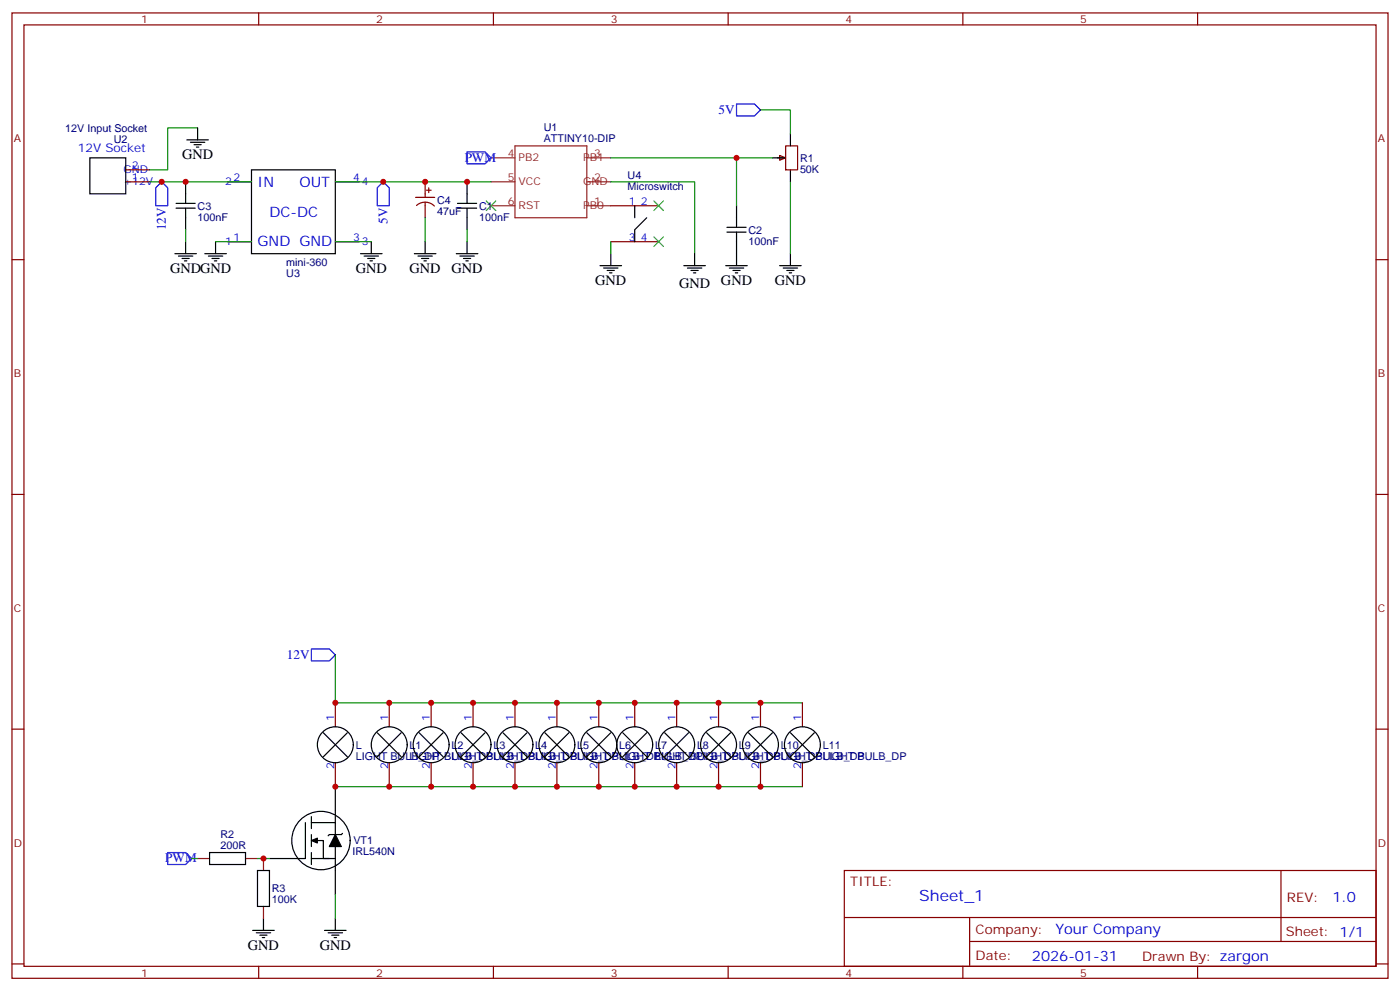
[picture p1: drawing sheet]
<svg xmlns="http://www.w3.org/2000/svg" width="412mm" height="292mm" viewBox="0 0 412 292" stroke-linecap="round" stroke-linejoin="round" font-family="sans-serif">
<g fill="none" stroke="#870000" stroke-width=".35">
<path d="M3.5 3.8h405.4v284.3h-405.4zM7.1 7.3h398.2v277.3h-398.2zM76.2 3.8v3.5M145.3 3.8v3.5M214.5 3.8v3.5M283.6 3.8v3.5M352.8 3.8v3.5M37 53.6h7.1M37 50h7.1M67 53.6h7.1M98.8 53.6h7M3.5 76.5h3.6"/>
<path d="M67 71.2h7.1M98.8 71.2h7M405.3 76.5h3.6M3.5 145.6h3.6M405.3 145.6h3.6M3.5 214.8h3.6M405.3 214.8h3.6M248.7 256.4h156.6v28.2h-156.6zM377.3 256.4v20.9M248.7 270.2h156.5M285.6 277.3h119.6M285.6 270.2v14.2"/>
<path d="M3.5 283.9h3.6M76.2 284.6v3.5M145.3 284.6v3.5M214.5 284.6v3.5M283.6 284.6v3.5M352.8 284.6v3.5M405.3 283.9h3.6"/>
</g>
<path d="M144.6 53.6h7.1M144.6 46.5h7.1M151.7 43h21.2v21.1h-21.2zM172.9 53.6h7M172.9 46.5h7M144.6 60.6h7.1M172.9 60.6h7" fill="none" stroke="#8c2424" stroke-width=".35"/>
<path d="M26.5 46.5h10.5v10.6h-10.5zM74.1 50h24.7v24.7h-24.7z" fill="none" stroke="#000" stroke-width=".35"/>
<path d="M229.7 45.8l1.7 .7-1.7 .7z" fill="#f0f0f0" stroke="#870000" stroke-width=".35"/>
<g fill="none" stroke="#870000" stroke-width=".35">
<path d="M122.4 58.1h5.7M125.2 53.6v4.5M125.2 59.5v4.6M125.6 56h1.4M126.3 55.3v1.4M229 46.5h1.7M231.4 43h3.5v7h-3.5zM122.7 60.5a3.8 3.8 0 0 1 5.2 .2M179.9 60.6h14.1M179.9 71.2h14.1M98.8 207v7.1M114.7 207v7.1"/>
<path d="M127 207v7.1M139.3 207v7.1M151.7 207v7.1M164 207v7.1M176.4 207v7.1M187 207v7.1M199.3 207v7.1M211.7 207v7.1M224 207v7.1M236.4 207v7.1M98.8 224.6v7.1M114.7 224.6v7.1"/>
<path d="M127 224.6v7.1M139.3 224.6v7.1M151.7 224.6v7.1M164 224.6v7.1M176.4 224.6v7.1M187 224.6v7.1M199.3 224.6v7.1M211.7 224.6v7.1M224 224.6v7.1M236.4 224.6v7.1"/>
</g>
<g fill="none" stroke="#000" stroke-width=".35">
<path d="M58.2 37.7v3.5M232.8 39.4v3.6M51.9 59.9h5.6M54.7 53.6v6.3M55 41.2h6.4M56.1 41.9h4.2M57.1 42.6h2.2M57.9 43.3h.7M134.8 59.9h5.6M137.6 53.6v6.3M227.5 46.5h3.6M232.8 50v3.6"/>
<path d="M51.5 74.7h6.4M51.9 61.3h5.6M52.6 75.4h4.2M53.6 76.1h2.1M54.3 76.8h.7M54.7 61.3v6.4M54.7 71.2v3.5M60.3 74.7h6.4M61.4 75.4h4.2M62.4 76.1h2.2M63.1 76.8h.8M63.5 71.2v3.5"/>
<path d="M106.2 74.7h6.3M107.2 75.4h4.3M108.3 76.1h2.1M109 76.8h.7M109.4 71.2v3.5M122.1 74.7h6.3M123.1 75.4h4.3M124.2 76.1h2.1M124.9 76.8h.7M125.2 71.2v3.5M134.4 74.7h6.4M134.8 61.3h5.6"/>
<path d="M135.5 75.4h4.2M136.5 76.1h2.1M137.2 76.8h.7M137.6 61.3v6.4M137.6 71.2v3.5M176.7 78.2h6.4M177.8 79h4.2M178.9 79.7h2.1M179.9 74.7v3.5M187 60.6v3.5M190.5 64.1l-3.5 3.6v3.5M201.4 78.2h6.4"/>
<path d="M202.5 79h4.2M203.6 79.7h2.1M204.6 74.7v3.5M213.8 78.2h6.3M214.1 68.4h5.7M214.1 67h5.7M214.8 79h4.3M215.9 79.7h2.1M217 60.6v6.4M217 68.4v9.8M229.7 78.2h6.3M230.7 79h4.2"/>
<path d="M231.8 79.7h2.1M232.8 74.7v3.5M179.6 80.4h.7M204.3 80.4h.7M216.6 80.4h.7M232.5 80.4h.7M95.2 215.8l7.1 7.1M102.3 215.8l-7.1 7.1M111.1 215.8l7.1 7.1M118.2 215.8l-7.1 7.1M123.5 215.8l7 7.1M130.5 215.8l-7 7.1"/>
<path d="M135.8 215.8l7.1 7.1M142.9 215.8l-7.1 7.1M148.2 215.8l7 7.1M155.2 215.8l-7 7.1M160.5 215.8l7.1 7.1M167.6 215.8l-7.1 7.1M172.9 215.8l7 7.1M179.9 215.8l-7 7.1M183.4 215.8l7.1 7.1M190.5 215.8l-7.1 7.1M195.8 215.8l7 7.1M202.8 215.8l-7 7.1"/>
<path d="M208.1 215.8l7.1 7.1M215.2 215.8l-7.1 7.1M220.5 215.8l7 7.1M227.5 215.8l-7 7.1M232.8 215.8l7.1 7.1M239.9 215.8l-7.1 7.1M98.8 231.7v10.6M61.7 251.1h10.6v3.5h-10.6zM75.8 256.4h3.6v10.6h-3.6zM90 242.3v10.6h-10.6M91.7 242.3h7.1v3.5M91.7 240.5v3.6"/>
<path d="M91.7 245.8v3.5M91.7 251.1v3.5M91.7 252.9h7.1M93.5 247.6h1.7v5.3h1.8M98.8 249.3v14.2M100.9 245.5l-.4 .3h-3.5l-.3 .4M74.4 274h6.4M75.5 274.7h4.2M76.6 275.4h2.1M77.3 276.2h.7M77.6 270.5v3.5M95.6 274h6.4"/>
<path d="M96.7 274.7h4.2M97.7 275.4h2.1M98.4 276.2h.7M98.8 270.5v3.5"/>
<circle cx="98.8" cy="219.4" r="5.3"/>
<circle cx="114.7" cy="219.4" r="5.3"/>
<circle cx="127" cy="219.4" r="5.3"/>
<circle cx="139.3" cy="219.4" r="5.3"/>
<circle cx="151.7" cy="219.4" r="5.3"/>
<circle cx="164" cy="219.4" r="5.3"/>
<circle cx="176.4" cy="219.4" r="5.3"/>
<circle cx="187" cy="219.4" r="5.3"/>
<circle cx="199.3" cy="219.4" r="5.3"/>
<circle cx="211.7" cy="219.4" r="5.3"/>
<circle cx="224" cy="219.4" r="5.3"/>
<circle cx="236.4" cy="219.4" r="5.3"/>
<circle cx="94.5" cy="247.6" r="8.6"/>
</g>
<path d="M91.7 247.6l1.8-.7v1.4zM98.8 245.8l1.7 3.5h-3.5z" fill="#000" stroke="#000" stroke-width=".35"/>
<g fill="none" stroke="#008700" stroke-width=".35">
<path d="M58.2 37.7h-8.8v12.3h-5.3M224 32.4h8.8v7M44.1 53.6h30M98.8 53.6h45.8M179.9 53.6h24.7v21.1M179.9 46.5h47.6M217 46.5v14.1M232.8 53.6v21.1M54.7 67.7v3.5M63.5 71.2h10.6M98.8 71.2h10.6M125.2 64.1v7.1"/>
<path d="M137.6 67.7v3.5M179.9 71.2v3.5M98.8 192.9v14.1h137.6M98.8 231.7h137.6M56.4 252.9h1.8M75.8 252.9h3.6M98.8 263.5v7"/>
</g>
<path d="M143.2 59.2l2.8 2.8M146 59.2l-2.8 2.8M192.6 59.2l2.8 2.8M195.4 59.2l-2.8 2.8M192.6 69.8l2.8 2.8M195.4 69.8l-2.8 2.8" fill="none" stroke="#3c3" stroke-width=".35"/>
<path d="M58.2 252.9h3.5M72.3 252.9h3.5M77.6 252.9v3.5M77.6 267v3.5" fill="none" stroke="#8c2424" stroke-width=".35"/>
<path d="M217 30.6h5.2l1.8 1.8-1.8 1.7h-5.2zM47.6 53.6l1.8 1.7v5.3h-3.5v-5.3zM111.1 55.3l1.8-1.7 1.8 1.7v5.3h-3.6zM137.6 44.7h5.3l1.7 1.8-1.7 1.8h-5.3zM91.7 191.1h5.3l1.8 1.8-1.8 1.8h-5.3zM49.4 251.1h5.3l1.7 1.8-1.7 1.7h-5.3z" fill="none" stroke="#00f" stroke-width=".35"/>
<g fill="#c00">
<circle cx="77.6" cy="252.9" r=".88"/>
<circle cx="114.7" cy="231.7" r=".88"/>
<circle cx="127" cy="231.7" r=".88"/>
<circle cx="139.3" cy="231.7" r=".88"/>
<circle cx="151.7" cy="231.7" r=".88"/>
<circle cx="164" cy="231.7" r=".88"/>
<circle cx="176.4" cy="231.7" r=".88"/>
<circle cx="187" cy="231.7" r=".88"/>
<circle cx="199.3" cy="231.7" r=".88"/>
<circle cx="211.7" cy="231.7" r=".88"/>
<circle cx="47.6" cy="53.6" r=".88"/>
<circle cx="217" cy="46.5" r=".88"/>
<circle cx="54.7" cy="53.6" r=".88"/>
<circle cx="137.6" cy="53.6" r=".88"/>
<circle cx="125.2" cy="53.6" r=".88"/>
<circle cx="112.9" cy="53.6" r=".88"/>
<circle cx="98.8" cy="231.7" r=".88"/>
<circle cx="114.7" cy="207" r=".88"/>
<circle cx="127" cy="207" r=".88"/>
<circle cx="139.3" cy="207" r=".88"/>
<circle cx="151.7" cy="207" r=".88"/>
<circle cx="164" cy="207" r=".88"/>
<circle cx="176.4" cy="207" r=".88"/>
<circle cx="187" cy="207" r=".88"/>
<circle cx="199.3" cy="207" r=".88"/>
<circle cx="211.7" cy="207" r=".88"/>
<circle cx="98.8" cy="207" r=".88"/>
<circle cx="224" cy="207" r=".88"/>
<circle cx="224" cy="231.7" r=".88"/>
</g>
<text font-size="4.6" fill="#00f" x="270.8" y="265.4">Sheet_1</text>
<g font-size="4.2">
<text x="53.6" y="46.8">GND</text>
<text x="50.1" y="80.4">GNDGND</text>
<text x="104.8" y="80.4">GND</text>
<text x="120.6" y="80.4">GND</text>
<text x="133" y="80.4">GND</text>
<text x="175.3" y="83.9">GND</text>
<text x="212.4" y="83.9">GND</text>
<text x="228.2" y="83.9">GND</text>
<text x="200" y="84.9">GND</text>
<text x="73" y="279.7">GND</text>
<text x="94.2" y="279.7">GND</text>
</g>
<g font-size="4.2" fill="#00f">
<text x="75.8" y="55">IN</text>
<text x="88.2" y="55">OUT</text>
<text x="79.4" y="63.8">DC-DC</text>
<text x="75.8" y="72.6">GND GND</text>
<text x="392.5" y="265.7">1.0</text>
<text x="310.9" y="275.2">Your Company</text>
<text x="304" y="283">2026-01-31</text>
</g>
<g font-size="3.9" fill="#00f">
<text x="211.7" y="33.6">5V</text>
<text x="136.9" y="47.8">PWM</text>
<text x="114.1" y="65.9" transform="rotate(-90 114.1 65.9)">5V</text>
<text x="48.8" y="67.8" transform="rotate(-90 48.8 67.8)">12V</text>
<text x="84.5" y="194.1">12V</text>
<text x="48.7" y="254">PWM</text>
</g>
<g font-size="3.9" fill="#800">
<text x="250.5" y="261">TITLE:</text>
<text x="379.1" y="265.7">REV:</text>
<text x="287.4" y="275.2">Company:</text>
<text x="378.7" y="275.8">Sheet: 1/1</text>
<text x="287.4" y="282.9">Date:</text>
<text x="336.4" y="282.9">Drawn By: zargon</text>
</g>
<text font-size="3.5" fill="#00f" x="22.9" y="44.7">12V Socket</text>
<g font-size="3.2" fill="#800">
<text x="41.6" y="6.8">1</text>
<text x="110.8" y="6.8">2</text>
<text x="179.9" y="6.8">3</text>
<text x="249.1" y="6.8">4</text>
<text x="318.2" y="6.8">5</text>
<text x="4.1" y="41.9">A</text>
<text x="405.9" y="41.9">A</text>
<text x="4.1" y="111.1">B</text>
<text x="405.9" y="111.1">B</text>
<text x="4.1" y="180.2">C</text>
<text x="405.9" y="180.2">C</text>
<text x="4.1" y="249.3">D</text>
<text x="405.9" y="249.3">D</text>
<text x="41.6" y="287.6">1</text>
<text x="110.8" y="287.6">2</text>
<text x="179.9" y="287.6">3</text>
<text x="249.1" y="287.6">4</text>
<text x="318.2" y="287.6">5</text>
</g>
<g font-size="3.2" fill="#000080">
<text x="19.2" y="38.8">12V Input Socket</text>
<text x="160.2" y="41.9">ATTINY10-DIP</text>
<text x="160.2" y="38.7">U1</text>
<text x="33.5" y="42.1">U2</text>
<text x="235.7" y="47.6">R1</text>
<text x="184.9" y="52.7">U4</text>
<text x="235.7" y="50.9">50K</text>
<text x="128.8" y="60">C4</text>
<text x="184.9" y="55.9">Microswitch</text>
<text x="58.2" y="65">100nF</text>
<text x="58.2" y="61.7">C3</text>
<text x="128.8" y="63.2">47uF</text>
<text x="141.1" y="65">100nF</text>
<text x="141.1" y="61.7">C1</text>
<text x="220.5" y="68.8">C2</text>
<text x="220.5" y="72">100nF</text>
<text x="84.3" y="78.3">mini-360</text>
<text x="84.3" y="81.6">U3</text>
<text x="104.8" y="220.5">L</text>
<text x="120.6" y="220.5">L1</text>
<text x="133" y="220.5">L2</text>
<text x="145.3" y="220.5">L3</text>
<text x="157.7" y="220.5">L4</text>
<text x="170" y="220.5">L5</text>
<text x="182.4" y="220.5">L6</text>
<text x="193" y="220.5">L7</text>
<text x="205.3" y="220.5">L8</text>
<text x="217.7" y="220.5">L9</text>
<text x="230" y="220.5">L10</text>
<text x="242.4" y="220.5">L11</text>
<text x="104.8" y="223.7">LIGHT BULB_DP</text>
<text x="120.6" y="223.7">LIGHT BULB_DPLIGHT BULB_DPLIGHT BULB_DP</text>
<text x="133" y="223.7">LIGHT BULB_DPLIGHT BULB_DPLIGHT BULB_DP</text>
<text x="193" y="223.7">LIGHT BULB_DPLIGHT BULB_DPLIGHT BULB_DP</text>
<text x="205.3" y="223.7">LIGHT BULB_DPLIGHT BULB_DP</text>
<text x="64.9" y="250">200R</text>
<text x="64.9" y="246.9">R2</text>
<text x="103.9" y="251.9">IRL540N</text>
<text x="104.1" y="248.7">VT1</text>
<text x="80.1" y="262.8">R3</text>
<text x="80.1" y="266">100K</text>
</g>
<g font-size="3.2" fill="#8d2323">
<text x="149.6" y="46.1">4</text>
<text x="152.8" y="47.6">PB2</text>
<text x="171.8" y="47.6">PB1</text>
<text x="175" y="46.1">3</text>
<text x="149.6" y="53.2">5</text>
<text x="175" y="53.2">2</text>
<text x="152.8" y="54.6">VCC</text>
<text x="171.8" y="54.6">GND</text>
<text x="149.6" y="60.3">6</text>
<text x="152.8" y="61.7">RST</text>
<text x="171.8" y="61.7">PB0</text>
<text x="175" y="60.3">1</text>
</g>
<g font-size="3.2" fill="#00f">
<text x="36.3" y="51.1">GND</text>
<text x="38.8" y="53.2">1</text>
<text x="38.8" y="49.7">2</text>
<text x="68.8" y="53.2">2</text>
<text x="104.1" y="53.2">4</text>
<text x="36.3" y="54.6">+12V</text>
<text x="66.3" y="54.6">2</text>
<text x="106.5" y="54.6">4</text>
<text x="185.2" y="60.3">1</text>
<text x="188.7" y="60.3">2</text>
<text x="68.8" y="70.8">1</text>
<text x="104.1" y="70.8">3</text>
<text x="185.2" y="70.8">3</text>
<text x="188.7" y="70.8">4</text>
<text x="66.3" y="72.2">1</text>
<text x="106.5" y="72.2">3</text>
<text x="98.4" y="212.3" transform="rotate(-90 98.4 212.3)">1</text>
<text x="114.3" y="212.3" transform="rotate(-90 114.3 212.3)">1</text>
<text x="126.6" y="212.3" transform="rotate(-90 126.6 212.3)">1</text>
<text x="139" y="212.3" transform="rotate(-90 139 212.3)">1</text>
<text x="151.3" y="212.3" transform="rotate(-90 151.3 212.3)">1</text>
<text x="163.7" y="212.3" transform="rotate(-90 163.7 212.3)">1</text>
<text x="176" y="212.3" transform="rotate(-90 176 212.3)">1</text>
<text x="186.6" y="212.3" transform="rotate(-90 186.6 212.3)">1</text>
<text x="199" y="212.3" transform="rotate(-90 199 212.3)">1</text>
<text x="211.3" y="212.3" transform="rotate(-90 211.3 212.3)">1</text>
<text x="223.7" y="212.3" transform="rotate(-90 223.7 212.3)">1</text>
<text x="236" y="212.3" transform="rotate(-90 236 212.3)">1</text>
<text x="98.4" y="226.4" transform="rotate(-90 98.4 226.4)">2</text>
<text x="114.3" y="226.4" transform="rotate(-90 114.3 226.4)">2</text>
<text x="126.6" y="226.4" transform="rotate(-90 126.6 226.4)">2</text>
<text x="139" y="226.4" transform="rotate(-90 139 226.4)">2</text>
<text x="151.3" y="226.4" transform="rotate(-90 151.3 226.4)">2</text>
<text x="163.7" y="226.4" transform="rotate(-90 163.7 226.4)">2</text>
<text x="176" y="226.4" transform="rotate(-90 176 226.4)">2</text>
<text x="186.6" y="226.4" transform="rotate(-90 186.6 226.4)">2</text>
<text x="199" y="226.4" transform="rotate(-90 199 226.4)">2</text>
<text x="211.3" y="226.4" transform="rotate(-90 211.3 226.4)">2</text>
<text x="223.7" y="226.4" transform="rotate(-90 223.7 226.4)">2</text>
<text x="236" y="226.4" transform="rotate(-90 236 226.4)">2</text>
</g>
</svg>
